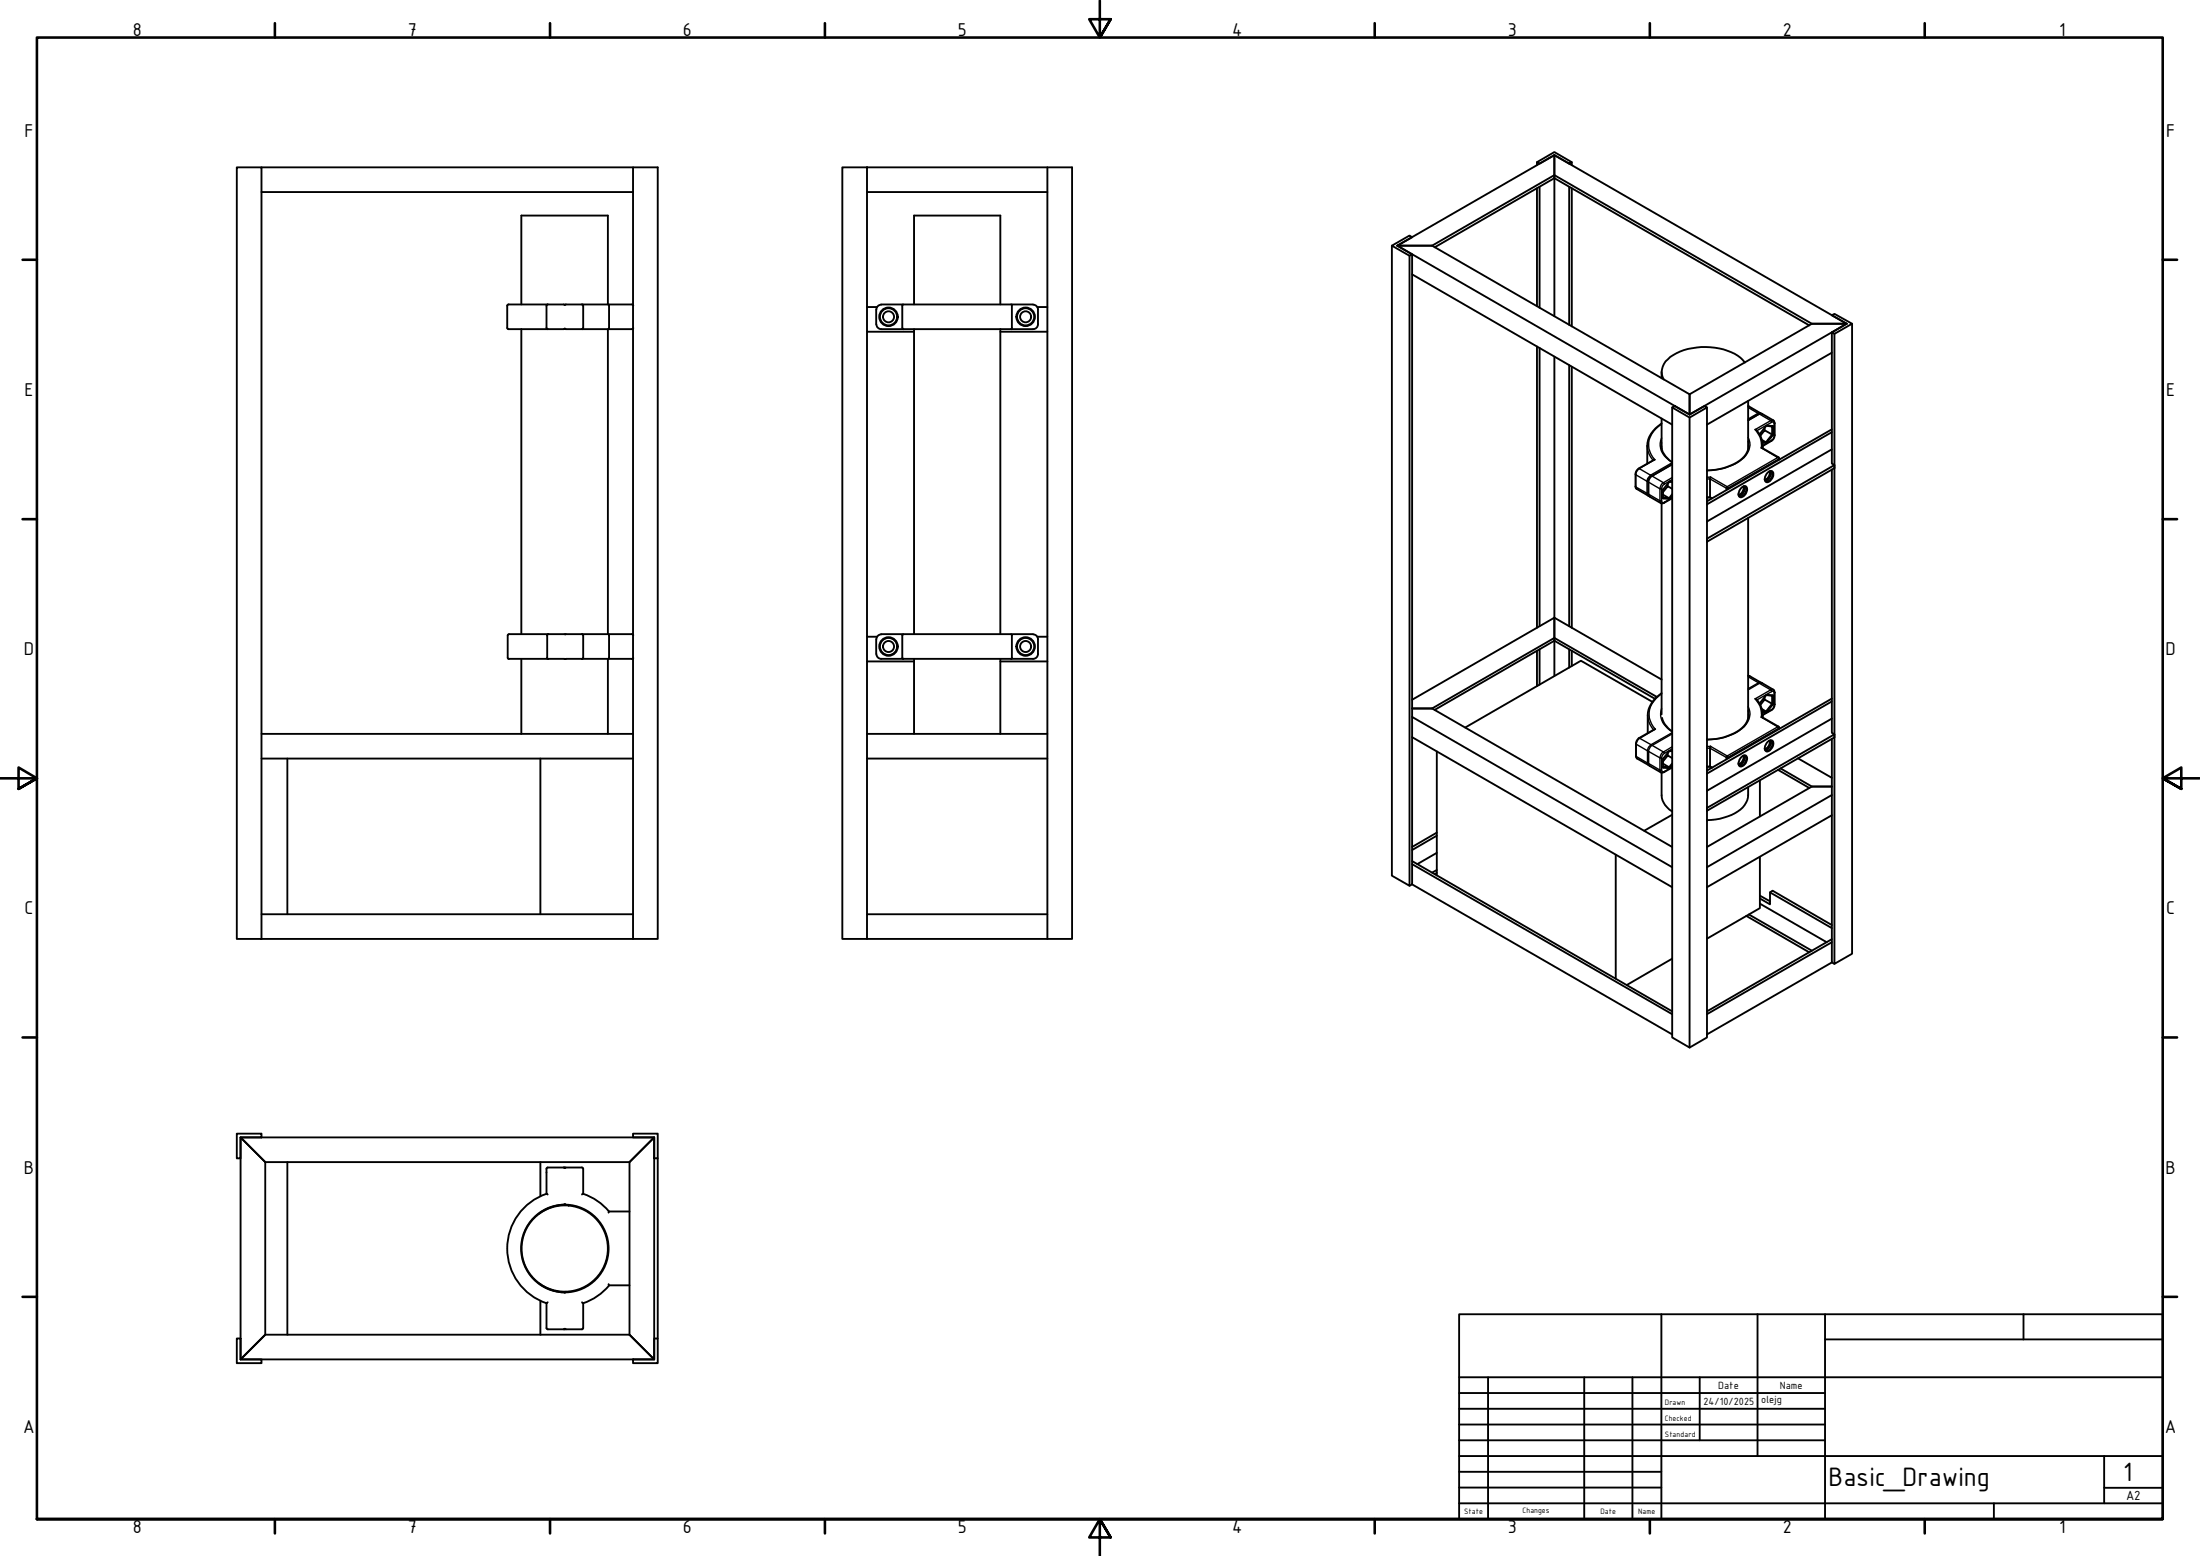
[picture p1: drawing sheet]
<svg xmlns="http://www.w3.org/2000/svg" width="594mm" height="420mm" viewBox="0 0 594 420" stroke-linecap="round" stroke-linejoin="round" font-family="sans-serif">
<!-- layer: Visible (ISO) -->
<g fill="none" stroke="#000" stroke-width=".51">
<path d="M63.9 45.2h6.7v208.3h-6.7zM70.6 45.2h107v208.3h-6.7v-208.3M70.6 51.9h100.3M234.1 45.2v208.3h-6.6v-208.3h62v208.3h-6.7v-208.3M234.1 51.9h48.7M415 43.8l4.7-2.7 4.7 2.7-.7 .4-4-2.3-4 2.3zM415 43.8v.8M415 50.8v31.9M415.7 50.5v32.6M419.7 41.9v6.2M419.7 41.9v6.2l-32.3 18.7M419.7 48.1l68.9 39.8"/>
<path d="M419.7 41.9l79 45.5M419.7 41.9l-42.4 24.4M419.7 48.1v37.3M423.7 50.5v37.2M424.4 43.8v.8M424.4 50.8v37.3M375.9 66.3l4.7-2.7 .7 .5-4 2.2 4 2.4-.7 .4zM375.9 66.3v170.2l4.7 2.7v-170.1M377.3 66.3h9.4M377.3 66.3l78.9 45.6M381.3 68.7v170.1l-.7 .4M381.3 74.1l70.2 40.6"/>
<path d="M386.7 66.3l69.5 40.2M386.7 66.3l33-19 69.6 40.1M137 88.5l.3 .4h15M137 82.5v6.1M140.8 82.2v-24h23.3v24M140.8 88.9v82.3M147.6 88.5l.3 .4M147.6 82.5v6.1M147.9 82.2l-.3 .4M152.2 88.9l.3-.2 .3 .2M152.2 82.2l.3 .2 .3-.2M152.3 82.2h-15l-.3 .4"/>
<path d="M152.8 88.9h17.8M152.8 82.2h4.4M157.1 82.2l.4 .4M157.2 82.2h13.4M157.5 82.5v6.1M157.5 88.5l-.4 .4M164.1 88.9v82.3M164.3 82.2v6.7M170.7 82.2l.3 .4M171 88.5l-.3 .4M234.1 89.6h12.7M234.1 82.9h2.7"/>
<path d="M236.6 83.5v4M236.7 87.6a1.3 1.3 0 0 0 1.3 1.3M237.9 82.2h41.1M237.9 88.9h41.1M238 82.3a1.3 1.3 0 0 0-1.3 1.3M243.9 82.2l-.3 .3v6.1l.3 .3M246.8 82.2v-24h23.3v24M246.8 88.9v82.3M270.1 88.9v82.3M270.1 89.6h12.7M273 82.2l.2 .2v6.3l-.2 .2M279 82.3a1.3 1.3 0 0 1 1.3 1.2v4.1a1.3 1.3 0 0 1-1.3 1.3"/>
<path d="M280.1 82.9h2.7M415 93.6v75.9M415.7 94v75.1M419.7 96.3v70.5M423.7 98.6v70.5M424.4 99v70.5M471.2 97.9a13.1 13.1 0 0 0-10.6-4.2 14.4 14.4 0 0 0-10.8 3.9 4.5 4.5 0 0 0-.5 4.9M489.3 87.4h9.4M489.3 87.4l-33.1 19.1M494.7 85.1l.7-.3 4.7 2.6-4.7 2.7-.7-.3 4-2.4zM494.7 89.8v35.3l.7 .5-34.5 19.9v.8l34.5-19.9v-.8M494.7 95.2l-33.8 19.5"/>
<path d="M498.7 87.4l-42.5 24.5M500.1 87.4v170.1l-4.7 2.8v-170.2M448.7 114.3a7.6 7.6 0 0 0-3.9 6.1v4.8M448.7 100.4v1.8M448.7 113v8.2M451.5 110l.7-.4 4 2.3 4-2.3 .7 .4-4.7 2.8zM451.5 110v170.1l4.7 2.8v-170.1M456.2 106.5v5.4M460.9 110v170.1l-4.7 2.8M472.1 113.5l2.8-1.7 .9-.1 3.2 1.9 .2 .7v3.2a1.82 1.82 0 0 1-.9 1.5l-2.3 1.4M472.1 108.2v13.3M472.1 109.6l3.5 2.1"/>
<path d="M474 116a5.5 5.5 0 0 1 2 5.1M475.7 118.8l1.2 .6-1-.1M475.9 119.5l1.1 .1M476.5 115.5v.7M476.9 115l1.6 .2M478.5 115.2l.3-.2v2.5l-.3-.2zM478.8 117.5l-1.8 2.1-.1-.2 1.6-2.1-2-1.1-1.1 1.4M478.8 115l-1.8-.1-1.8 2.2v.4M494.7 116.7l-33.8 19.5M494.7 115.9l-33.8 19.5M446.8 124.1l-4.3 2.4-.6 .7-.3 .7 .1 3.8 3.6 2.2M448.6 120.4a5.7 5.7 0 0 0 2.9 4.4"/>
<path d="M448.7 135.9v57M450.3 130.6v.7M450.8 130.1l.7 .1M451.5 130.1l-.7-.1-1.7 2.2v2.4l1.7 .1-.1-.2-1.6-.2M451.5 125.3l-5.5 3.3a1.82 1.82 0 0 0-.9 1.5v3.4l.4 .6 3.3 1.8 .5-.1 2.2-1.3M451.5 132l-1.2-.7-1.2 1.6M451.5 133.8l-.7 .9M451.5 133.5l-.8 1-1.6-.9M460.9 134.4l.9-.1 .5 .3M461.9 128.8l-.1 5.5M470.2 131.7a.86 .86 0 0 1 1.2-.4 .86 .86 0 0 1 .3 1.2 1.73 1.73 0 0 1-2 1.7 1.82 1.82 0 0 1 .5-2.5zM470.6 131.5l.3-.1a.82 .82 0 0 1 .7 .5 .82 .82 0 0 1-.2 .9 1.17 1.17 0 0 1-.6 1.1 1.17 1.17 0 0 1-1.3-.2v-.3"/>
<path d="M470.9 131.4a2.25 2.25 0 0 1-1.4 2.2M471 131.4a1.95 1.95 0 0 1-1.4 2.4M471.1 131.7l-.3 1.2-.8 .8M472.1 139.9v54.3M472.2 120.3a6.4 6.4 0 0 1-4.9 5.4l-3 1-3.4 .3M475.6 120.9l4.7 2.6 .1 .3M477.3 127.6a.87 .87 0 0 1 1.2-.4 .87 .87 0 0 1 .4 1.2 1.73 1.73 0 0 1-2.1 1.7l-.2-.5v-.8zM477.6 127.4a.7 .7 0 0 1 .9 .1 .7 .7 0 0 1 .1 .8 1.46 1.46 0 0 1-1.8 1.5l-.3-.5M477.9 127.3a2.16 2.16 0 0 1-1.3 2.3M478.1 127.2a2 2 0 0 1-1.5 2.5M478.2 127.7l-.4 1.1-.7 .8M480.4 123.8v.3"/>
<path d="M494.7 126.8v71l.7 .5-34.5 19.9v.7l34.5-19.8v-.8M494.7 121.3l-33.8 19.5M137.5 177.9h14.9M140.8 177.9v20.3M147.7 177.6l.4 .4M147.8 171.6v6M148.1 171.2l-.4 .4M152.4 171.2l-15.1 .1-.2 .3v6l.3 .4M152.8 177.9h17.8M152.8 171.2h4.4M152.8 178h-.4M152.8 171.2h-.4"/>
<path d="M157.1 171.2l.4 .4v6l-.4 .4M157.2 171.2h13.4M164.1 177.9v20.3M164.3 171.2v6.7M170.7 171.2l.3 .4M171 177.6l-.3 .4M234.1 178.6h12.7M234.1 171.9h2.7M236.6 172.6v4M236.7 176.6a1.3 1.3 0 0 0 1.3 1.3M237.9 171.2h41.1M237.9 177.9h41.1"/>
<path d="M238 171.3a1.3 1.3 0 0 0-1.3 1.3M243.9 171.2l-.3 .4v6l.3 .3M246.8 177.9v20.3M270.1 177.9v20.3M270.1 178.6h12.7M273 171.2l.2 .2v6.3l-.2 .2M279 171.3a1.3 1.3 0 0 1 1.3 1.3M280.1 171.9h2.7M280.3 172.6v4a1.3 1.3 0 0 1-1.3 1.3M415 175.7v9.6M415.7 175.4v9.5M419.7 166.8v6.2l-32.3 18.7"/>
<path d="M419.7 166.8v6.2M419.7 166.8l-38.4 22.2M419.7 173v9.5M419.7 166.8l29 16.7M419.7 173l27.2 15.7M423.7 175.4v4.9M424.4 175.7v4.1M70.6 198.2h100.3M234.1 198.2h48.7M381.3 191.3h5.4M381.3 199.1l70.2 40.5M381.3 193.6l70.2 40.6"/>
<path d="M386.7 191.3l64.8 37.4M446.2 189.5l-19.3-11.1-31.2 18M447 196.9l-4.6 2.5-.6 1.2v3.9l.3 .3 3.2 1.9M447.4 188.2l-27.7-15.9-33 19M448.7 187.2a7.6 7.6 0 0 0-3.8 5.9v4.9M448.8 193.8a6 6 0 0 0 2.7 3.7M472.1 182.4l3.5 2M472.2 193a6.4 6.4 0 0 1-4.9 5.4l-3 1-3.4 .3M474 188.7a5.5 5.5 0 0 1 2 5.1M475.2 184.4h.6l3.2 2 .2 .6v3.2a1.82 1.82 0 0 1-.9 1.5l-2.3 1.4M475.6 193.7l4.7 2.5 .1 .3M475.7 191.4l1.2 .7-1-.1"/>
<path d="M475.9 192.3h1.1M476.5 188.2v.7M476.9 187.7l1.6 .2M478.1 199.9a2 2 0 0 1-1.5 2.5M478.5 187.9l.3-.2v2.5l-.3-.2zM478.8 190.2l-1.8 2.1-.1-.2 1.6-2.1-2-1.1-1.1 1.5M478.8 187.7l-1.8-.1-1.8 2.2v.4M480.4 196.5v.3M494.7 199.5v60.4l.7 .4M494.7 189.4l-33.8 19.5M494.7 194l-33.8 19.5M494.7 188.6l-33.8 19.5"/>
<path d="M70.6 204.8h100.3M77.6 204.8v42.1M145.9 204.8v42.1M234.1 204.8h48.7M388 202.9v33.5M445.1 206.3l.4 .5 3.3 1.8 .5-.1 2.2-1.3M448.7 208.6v6.1a5.5 5.5 0 0 0 2.8 4.4M450.3 203.3v.7M450.8 202.8l.7 .1M451.5 202.8l-.7-.1-1.7 2.2v2.4l1.7 .1-.1-.2-1.6-.1M451.5 204.7l-1.2-.7-1.2 1.6M451.5 206.5l-.7 .9"/>
<path d="M451.5 206.2l-.8 1-1.6-1M460.9 207.1h.9l.5 .2M461.9 201.5l-.1 5.6M470.2 204.4a.86 .86 0 0 1 1.2-.4 .86 .86 0 0 1 .3 1.2 1.73 1.73 0 0 1-2 1.7 1.82 1.82 0 0 1 .5-2.5zM470.6 204.1a.7 .7 0 0 1 .8 .2 .7 .7 0 0 1 .2 .8l-.2 .4a1.17 1.17 0 0 1-.6 1.1 1.17 1.17 0 0 1-1.3-.2v-.3M470.9 204.1a2.25 2.25 0 0 1-1.4 2.3M471 204.1a1.95 1.95 0 0 1-1.4 2.4M471.1 204.4l-.3 1.1-.8 .9M472.1 212.6a6.5 6.5 0 0 1-4.5 7.5l-3.2 1-3.5 .4M475.2 210.7v9.8M477.3 200.3a.85 .85 0 0 1 1.2-.4 .85 .85 0 0 1 .4 1.2 1.73 1.73 0 0 1-2.1 1.7l-.2-.5v-.8zM477.6 200.1a.7 .7 0 0 1 .9 .1 .7 .7 0 0 1 .1 .8 1.46 1.46 0 0 1-1.8 1.5l-.3-.5"/>
<path d="M477.9 200a2.16 2.16 0 0 1-1.3 2.3M478.2 200.4l-.4 1.1-.7 .8M480.1 207.9l8.5 4.9M480.8 207.5l8.5 4.9h5.4h-5.4l-28.4 16.3M485.5 204.8l9.2 5.2M494.7 214.7l-33.8 19.5M381.3 233.3l70.2 40.6M381.3 232.5l70.2 40.6M381.3 238.8l70.2 40.5M388 224.8l-6.7 3.9M388 225.7l-6.7 3.8M388 234.9l-1.3 .7"/>
<path d="M388 235.7l-.6 .4M388 230.3l-5.3 3M436.3 230.8v33.5M451.5 220l-7.5 4.3M475.2 231.4v13.8l-14.3 8.3M494.7 220.1l-33.8 19.5M70.6 246.9h100.3M70.6 253.5h100.3M234.1 246.9h48.7M234.1 253.5h48.7M451.5 258.9l-12.2 7.1M471.6 247.3l17 9.9"/>
<path d="M472.2 246.9l17.1 9.8M475.2 242.6l2.8 1.6v-3.2l.7-.5 16 9.3M475.2 241.9l2.8 1.5M475.2 244l18.1 10.4M478 241l16.7 9.6M494.7 254.4l-33.8 19.5M494.7 253.6l-33.8 19.5M494.7 259.9l-33.8 19.4M63.9 306.1h6.7v1h-5.6v5.7h-1.1zM65 307.1h111.7l-6.7 6.7h-98.4zM65 307.1l6.6 6.7v46.6l-6.6 6.7zM77.6 313.8v46.6"/>
<path d="M145.9 313.8v9.1M152.2 315.3l.3 .1 .3-.1M152.4 315.3h-4.5l-.3 .1v6.9l.3 .3M152.4 315.3h.2M152.8 315.3h4.3l.3 .1 .1 6.9-.3 .3M170 313.8l6.7-6.7v60l-6.7-6.7zM170.9 306.1h6.7v6.7h-.9v-5.7h-5.8zM177.6 312.8v48.6M145.9 327.4h.1M147.6 322.4a15.6 15.6 0 0 0-10.6 14.7 15.6 15.6 0 0 0 10.6 14.8M152.2 325.3a11.8 11.8 0 0 0-11.5 11.8 11.8 11.8 0 0 0 11.5 11.9M152.4 325.3a11.8 11.8 0 0 0-6.9 2.5"/>
<path d="M152.6 325.2l-.2 .1M152.8 325.3l-.3-.2-.2 .2M152.8 325.3a11.8 11.8 0 0 1 11.5 11.8 11.8 11.8 0 0 1-11.5 11.9M157.5 322.4a15.6 15.6 0 0 1 7 4.8M164.5 327.1l-.2 .3M164.5 327.1h5.5M145.5 346.5a11.8 11.8 0 0 0 6.9 2.5M145.9 346.8h.1M145.9 351.3v9.1M147.6 351.9v6.9l.3 .1h4.5M147.9 351.6l-.3 .3M152.2 358.9l.3-.1 .3 .1"/>
<path d="M152.3 348.9l.2 .2 .3-.2M152.4 348.9l.2 .1M152.6 358.9h-.2M157.2 351.6l.3 .3M157.5 351.9l-.1 6.9-.3 .1h-4.3M164.3 346.8l.2 .3h5.5M164.5 347.1a15.6 15.6 0 0 1-7 4.8M63.9 361.4h1.1v5.7h5.6v1h-6.7zM71.6 360.4h98.4l6.7 6.7h-111.7zM170.9 367.1h5.8v-5.7h.9v6.7h-6.7z"/>
<circle cx="239.9" cy="85.5" r="2.51"/>
<circle cx="239.9" cy="85.5" r="2.32"/>
<circle cx="239.9" cy="85.5" r="1.49"/>
<circle cx="277" cy="85.5" r="1.49"/>
<circle cx="277" cy="85.5" r="2.32"/>
<circle cx="277" cy="85.5" r="2.51"/>
<circle cx="239.9" cy="174.6" r="2.51"/>
<circle cx="239.9" cy="174.6" r="2.32"/>
<circle cx="239.9" cy="174.6" r="1.49"/>
<circle cx="277" cy="174.6" r="1.49"/>
<circle cx="277" cy="174.6" r="2.32"/>
<circle cx="277" cy="174.6" r="2.51"/>
<circle cx="152.5" cy="337.1" r="11.7"/>
</g>
<!-- layer: Visible Narrow (ISO) -->
<g fill="none" stroke="#000" stroke-width=".38">
<path d="M448.7 118.3a4.9 4.9 0 0 0 2 6l.8 .6M448.7 119.5l-.1 .9M448.7 114.5a6.3 6.3 0 0 0-2.9 8.2l1 1.4-4.1 2.4M472.1 119.2l.1 1.1M472.1 118.1a5.1 5.1 0 0 1-2.6 6.6 15.5 15.5 0 0 1-8.6 2.3M472.1 109.7l.2 .1M472.1 110l2.6 1.6M474.7 111.6l.4 .2M474.7 111.6l-2.6 1.5M475.1 111.8l-3 1.8M475.1 111.8l3.1 1.8M475.4 111.5l-.7 .1"/>
<path d="M475.8 111.7l-.7 .1M478.2 113.6l-4.2 2.4 .5 .7a5.8 5.8 0 0 1 1.1 4.2l4.5 2.6-13.7 7.9-4.5-2.6-1 .1M478.2 113.6l.2 .4M478.4 114l.5-.1 .2 .5M478.4 118.9l-.1 .1M478.4 114l-4 2.3M478.4 118.9l-2.4 1.4-.1 .7M478.9 113.5l-.7 .1M479.1 117.6l-.2 .9-.5 .4M479.1 114.4v3.2M479.2 114.3l-.1 .1M479.2 117.5l-.1 .1"/>
<path d="M441.6 128.1l.1 .1M441.6 131.3l.1 .2M441.7 131.5l.3 .6M441.7 128.2l3.1 1.8v3.2M441.7 128.2v3.3M441.7 131.5l3.1 1.7M442.5 126.5h.2M442.7 126.5l-.8 .9-.2 .8M442.7 126.5l3 1.8M444.8 133.2l.3 .1M444.8 133.2l.3 .6M444.8 120.4a6.1 6.1 0 0 0 1.6 3.9"/>
<path d="M445.1 133.3l.1 .2M445.2 133.5l.3 .6M445.2 133.5v-3.3l3 1.8v3.2M445.2 133.5l3 1.7M445.7 128.3l.2 .3M445.7 128.3l-.8 .9-.1 .8h.3M446 128.6h.2M446.2 128.6l-.6 .5-.4 1.1-.1-.1M446.2 128.6l3 1.7M448.2 135.2h.5M448.2 135.2l.3 .7M448.7 135.2l.3 .5 .5-.1"/>
<path d="M448.7 132v3.2M449.2 130.3l.3 .4M449.2 130.3l-.6 .6-.3 .7-.1 .4h.5M449.5 130.7l-.7 .7-.1 .6M449.5 135.6l-.2 .2M451.5 134.4l-2 1.2M451.5 129.5l-2 1.2M451.5 125.5l-5.3 3.1M451.5 128.9l-2.3 1.4M451.5 124.9l-5.8 3.4M460.9 129.3h.9l4.4 2.5v.6M460.9 134.2h.9l.6 .3"/>
<path d="M480.3 123.5h-.2l.2 .4 .1-.1M480.3 124.2v-.3l-13.7 7.9v.3M442.6 199.3l.2 .1M442.8 199.4l3 1.7-.7 .9-.2 .7M442.8 199.4l-.6 .5-.4 1.1M444.9 193.1a6.1 6.1 0 0 0 1.6 4M448.7 191.3a5.3 5.3 0 0 0 2.8 6.3M448.7 187.3a6.7 6.7 0 0 0-3.3 6.6 6.9 6.9 0 0 0 1.6 3l-4.2 2.5M451.5 197.8l-5.7 3.3 .4 .2 5.3-3.1M472.1 191.9l.1 1.1M472.1 190.8a5.1 5.1 0 0 1-2.6 6.6 15.5 15.5 0 0 1-8.6 2.3M472.1 186l2.8-1.6 .2 .1-3 1.8"/>
<path d="M472.1 182.7l2.8 1.7 .6-.1M472.1 182.5h.3M475.8 184.4l-.7 .1 3.1 1.8M478.2 186.3l-4.2 2.4 .5 .7a5.8 5.8 0 0 1 1.1 4.3l4.5 2.6-13.7 7.8-4.5-2.6-1 .1M478.2 186.3l.2 .4M478.4 186.7l.5-.1 .2 .5M478.4 191.6l-.1 .1M478.4 186.7l-4 2.3M478.4 191.6l-2.4 1.4-.1 .7M478.9 186.2l-.7 .1M479.1 190.4l-.2 .8-.5 .4M479.1 187.1v3.3"/>
<path d="M479.2 187l-.1 .1M479.2 190.2l-.1 .2M480.3 196.2l-.2 .1 .2 .3 .1-.1M480.3 196.9v-.3l-13.7 7.9v.3M441.8 200.8v.2M441.8 204.1v.2M441.8 204.3l3.1 1.7 .3 .6M441.8 204.3l.3 .5M441.8 201v3.3M441.8 201l3.1 1.7M444.9 202.7v3.3l.3 .2v-3.3M444.9 202.7l.3 .2"/>
<path d="M445.2 202.9l.4-1.1 .6-.5 3 1.8M445.2 202.9l3 1.7v3.3M445.5 206.8l-.3-.6 3 1.7M448.2 207.9h.5M448.2 207.9l.3 .7M448.7 207.9l.3 .5 .5-.1M448.7 204.6v3.3M449.2 203.1l.3 .3M449.2 203.1l-.6 .5-.3 .7-.1 .3h.5M449.5 203.4l-.5 .4-.3 .8M449.5 208.3l-.2 .2M451.5 207.1l-2 1.2"/>
<path d="M451.5 202.2l-2 1.2M451.5 201.7l-2.3 1.4M460.9 202h.9l4.4 2.5v.6M460.9 206.9h.9l.6 .3"/>
<circle cx="466.4" cy="131.7" r=".26"/>
<circle cx="466.4" cy="204.4" r=".26"/>
</g>
<!-- layer: Border (ISO) -->
<g fill="none" stroke="#000" stroke-width=".7">
<path d="M74.2 6.3v3.8M148.5 6.3v3.8M222.8 6.3v3.8M297 .2v9.9l-2.9-4.9h5.8l-2.9 4.9 2.9-4.9M371.2 6.3v3.8M445.5 6.3v3.8M519.7 6.3v3.8M6.1 70.1h3.9M584 70.1h3.9M6.1 140.2h3.9M584 140.2h3.9M0 210.2h10l-5-3v5.8l5-2.8-5 2.8"/>
<path d="M594 210.2h-10l5-3v5.8l-5-2.8 5 2.8M6.1 280.1h3.9M584 280.1h3.9M6.1 350.2h3.9M584 350.2h3.9M10 410.2v-400.1h574v400.1h-574h574M74.2 410.2v3.9M148.5 410.2v3.9M222.8 410.2v3.9M299.9 415.1l-2.9-4.9 2.9 4.9h-5.8l2.9-4.9v10M371.2 410.2v3.9M445.5 410.2v3.9"/>
<path d="M519.7 410.2v3.9"/>
</g>
<!-- layer: Title (ISO) -->
<g fill="none" stroke="#000" stroke-width=".51">
<path d="M394 354.9h190v55.3h-190zM448.6 354.9v55.3M474.6 354.9v38.3M492.8 354.9v55.3M546.4 354.9v6.8M394 376.2h98.8M394 371.9h190M401.8 371.9v38.3M427.8 371.9v38.3M440.8 371.9v38.3M459 371.9v17M492.8 361.7h91.2"/>
<path d="M394 380.4h98.8M394 384.7h98.8M394 388.9h98.8M394 393.2h190M394 397.4h54.6M568.2 393.2v12.7M394 405.9h190M394 401.7h54.6M538.4 405.9v4.3M568.2 401.7h15.8"/>
</g>
<g font-size="7.7">
<text x="493.8" y="401.3">Basic_Drawing</text>
<text x="573.3" y="400">1</text>
</g>
<g font-size="5.4">
<text x="35.9" y="9.8">8</text>
<text x="110.2" y="9.8">7</text>
<text x="184.4" y="9.8">6</text>
<text x="258.6" y="9.8">5</text>
<text x="332.7" y="9.8">4</text>
<text x="407.2" y="9.8">3</text>
<text x="481.4" y="9.8">2</text>
<text x="556" y="9.8">1</text>
<text x="6.6" y="36.9">F</text>
<text x="584.9" y="36.9">F</text>
<text x="6.6" y="106.9">E</text>
<text x="584.9" y="106.9">E</text>
<text x="6.5" y="176.9">D</text>
<text x="584.8" y="176.9">D</text>
<text x="6.6" y="246.9">C</text>
<text x="584.9" y="246.9">C</text>
<text x="6.5" y="316.9">B</text>
<text x="584.8" y="316.9">B</text>
<text x="6.3" y="386.9">A</text>
<text x="584.6" y="386.9">A</text>
<text x="35.9" y="414.1">8</text>
<text x="110.2" y="414.1">7</text>
<text x="184.4" y="414.1">6</text>
<text x="258.6" y="414.1">5</text>
<text x="332.7" y="414.1">4</text>
<text x="407.2" y="414.1">3</text>
<text x="481.4" y="414.1">2</text>
<text x="556" y="414.1">1</text>
</g>
<text font-size="3.9" x="574.1" y="405.1">A2</text>
<g font-size="3">
<text x="464" y="375.1">Date</text>
<text x="480.6" y="375.1">Name</text>
<text x="460" y="379.4">24/10/2025</text>
<text x="475.6" y="378.8">olejg</text>
</g>
<g font-size="2.3">
<text x="449.6" y="379.4">Drawn</text>
<text x="449.6" y="383.6">Checked</text>
<text x="449.6" y="387.9">Standard</text>
<text x="395.4" y="408.8">State</text>
<text x="411.1" y="408.5">Changes</text>
<text x="432.2" y="408.8">Date</text>
<text x="442.4" y="408.8">Name</text>
</g>
</svg>
